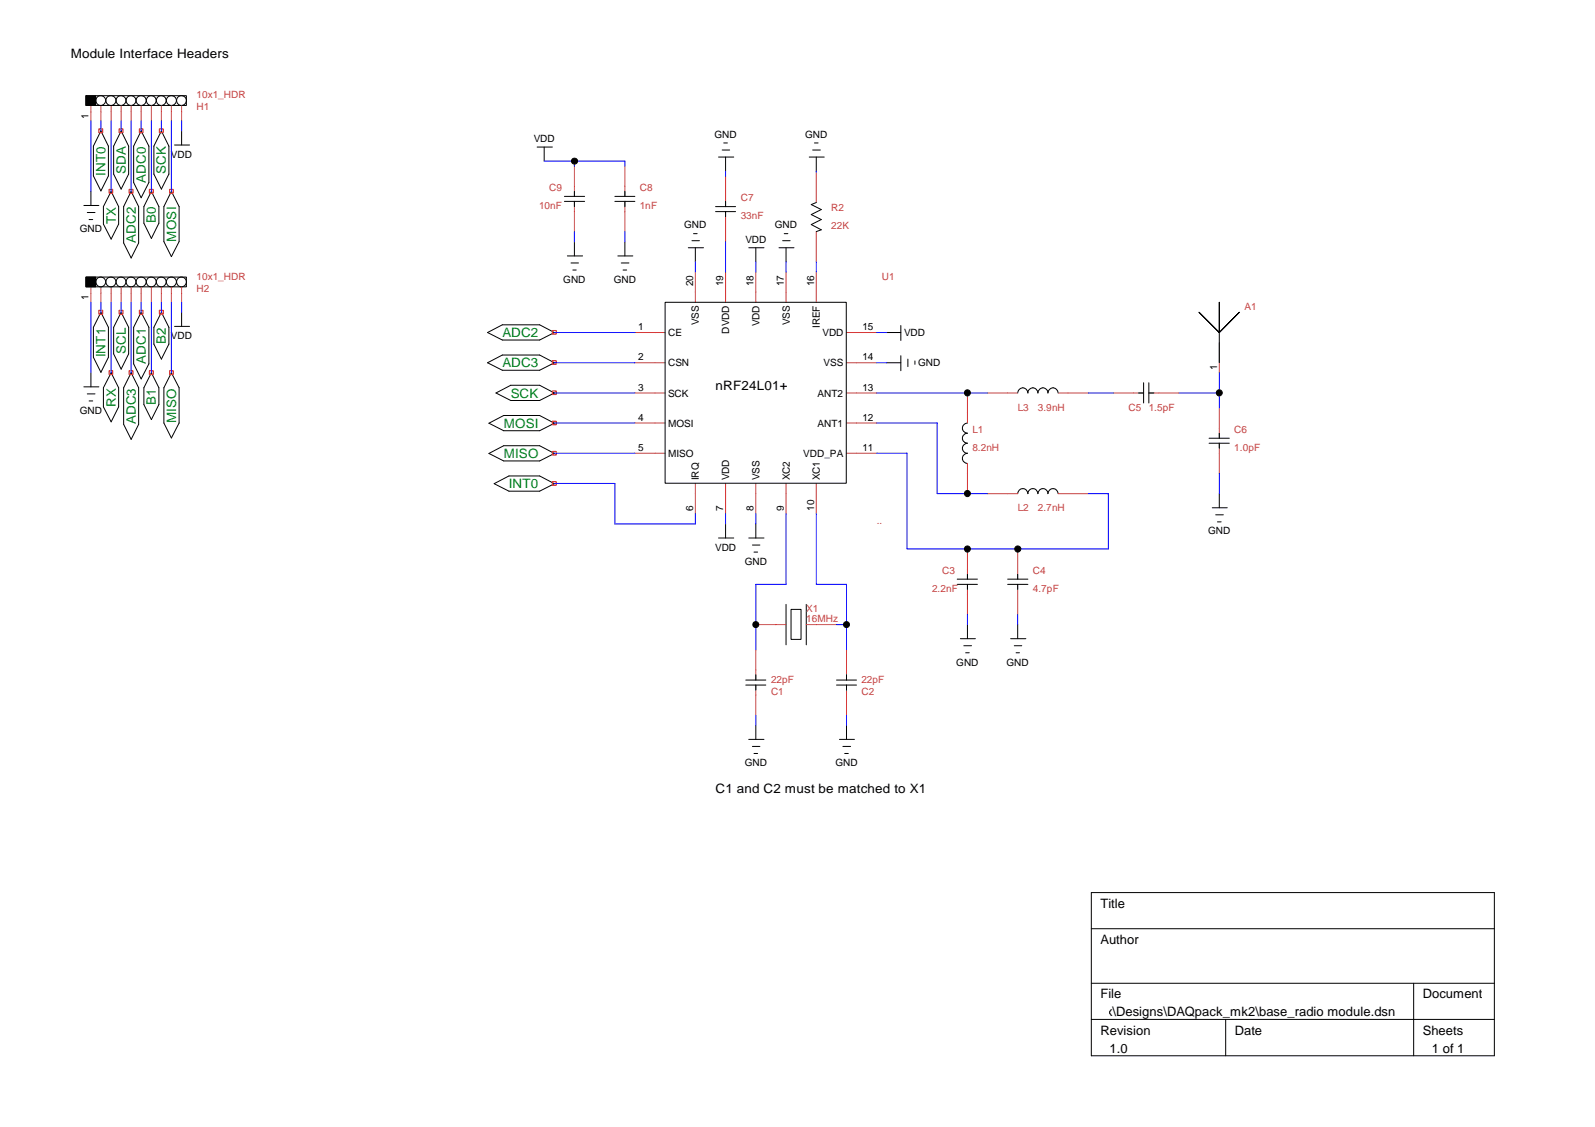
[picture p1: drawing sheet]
<svg xmlns="http://www.w3.org/2000/svg" width="297mm" height="210mm" viewBox="0 0 297 210" stroke-linecap="round" stroke-linejoin="round" font-family="sans-serif">
<g fill="none" stroke="#000" stroke-width=".19">
<path d="M16 17.8h1.8v1.8h-1.8zM16 17.8h18.7v1.8h-18.7zM15.6 38.3h2.8M16.3 39.6h1.4M16.9 35.6v2.7M18.8 24.4l1.4 2.8v5.6l-1.4 2.8-1.4-2.8v-5.6zM20.7 35.6l1.4 2.9v3.2l-1.4 2.8-1.4-2.8v-3.2zM22.6 24.4l1.4 2.8v5.2l-1.4 2.8-1.4-2.8v-5.2zM24.4 35.6l1.4 2.9v6.8l-1.4 2.7-1.4-2.7v-6.8zM26.3 24.4l1.4 2.8v6.8l-1.4 2.8-1.4-2.8v-6.8zM28.2 35.6l1.4 2.9v3.1l-1.4 2.8-1.4-2.8v-3.1zM30.1 24.4l1.4 2.8v5.2l-1.4 2.8-1.4-2.8v-5.2z"/>
<path d="M31.9 35.6l1.5 2.9v6.5l-1.5 2.8-1.4-2.8v-6.5zM32.5 27h2.8M33.8 24.4v2.6M100 27.4h2.9M101.3 27.4v2.6M105.1 36.6h3.8M105.1 37.5h3.8M107 35.6v1M107 37.5v1M114.5 36.6h3.7M114.5 37.5h3.7M116.4 35.6v1"/>
<path d="M116.4 37.5v1M133.3 38.5h3.7M133.3 39.4h3.7M133.8 29.3h2.8M134.5 27.9h1.4M134.8 26.6h.7M135.1 29.3v2.6M135.1 37.5v1M135.1 39.4v.9M150.7 29.3h2.8M151.3 27.9h1.5M151.7 26.6h.7"/>
<path d="M152 37.7l-.9 .4 1.8 .9-1.8 1 1.8 .9-1.8 .9 1.8 1-.9 .3M152 29.3v2.6M16 51.6h1.8v1.8h-1.8zM16 51.6h18.7v1.8h-18.7zM16.6 40.9h.7M18.8 58.2l1.4 2.8v5.5l-1.4 2.8-1.4-2.8v-5.5zM22.6 58.2l1.4 2.8v4.9l-1.4 2.8-1.4-2.8v-4.9zM26.3 58.2l1.4 2.8v6.8l-1.4 2.8-1.4-2.8v-6.8zM30.1 58.2l1.4 2.8v3.1l-1.4 2.8-1.4-2.8v-3.1zM33.8 58.2v2.6M105.7 47.7h2.8M106.3 49h1.4"/>
<path d="M106.7 50.3h.6M107 45v2.7M115.1 47.7h2.8M115.7 49h1.4M116 50.3h.7M116.4 45v2.7M123.9 56.3h33.7v33.7h-33.7zM128.2 46.1h2.8M128.9 44.8h1.4M129.2 43.5h.6M129.5 46.1v2.7M139.4 46.1h2.9"/>
<path d="M140.8 46.1v2.7M145.1 46.1h2.8M145.8 44.8h1.3M146 43.5h.7M146.4 46.1v2.7M15.6 72.1h2.8M16.3 73.4h1.4M16.6 74.7h.7M16.9 69.4v2.7M20.7 69.4l1.4 2.8v3.6l-1.4 2.8-1.4-2.8v-3.6zM24.4 69.4l1.4 2.8v6.8l-1.4 2.8-1.4-2.8v-6.8zM28.2 69.4l1.4 2.8v3.2l-1.4 2.7-1.4-2.7v-3.2z"/>
<path d="M31.9 69.4l1.5 2.8v6.6l-1.5 2.8-1.4-2.8v-6.6zM32.5 60.8h2.8M90.8 61.9l2.8-1.4h6.9l2.7 1.4-2.7 1.4h-6.9zM90.8 67.6l2.8-1.5h6.9l2.7 1.5-2.7 1.4h-6.9zM91.1 78.8l2.7-1.4h6.7l2.7 1.4-2.7 1.4h-6.7zM92.4 73.2l2.7-1.4h5.4l2.7 1.4-2.7 1.4h-5.4zM165.1 67.6h2.7M165.1 61.9h2.7M167.8 60.6v2.8M167.8 66.3v2.7M169.1 66.9v1.4M170.4 67.2v.7"/>
<path d="M180.2 78.8a.95 .95 0 0 0-1 .9 .95 .95 0 0 0 1 1 .93 .93 0 0 0-1 .9 .93 .93 0 0 0 1 .9 .93 .93 0 0 0-1 1 .93 .93 0 0 0 1 .9 .95 .95 0 0 0-1 1 .95 .95 0 0 0 1 .9M189.5 73.2a.95 .95 0 0 1 1-1 .95 .95 0 0 1 .9 1 .96 .96 0 0 1 .8-.9 .98 .98 0 0 1 1.1 .9 .94 .94 0 0 1 .8-1 .94 .94 0 0 1 1.1 .8v.2a.95 .95 0 0 1 .9-1 .95 .95 0 0 1 1 1M212 73.2h1M213 71.3v3.8M213.9 71.3v3.8M213.9 73.2h1M227.1 61.9l-3.8-3.7 3.8 3.7v-5.6v5.6l3.7-3.7-3.7 3.7v5.7M91.1 84.5l2.7-1.5h6.7l2.7 1.5-2.7 1.4h-6.7zM92 90.1l2.8-1.5h5.7l2.7 1.5-2.7 1.4h-5.7zM135.1 97.6v2.6M140.8 97.6v2.6M189.5 91.9a.93 .93 0 0 1 .6-.8 .93 .93 0 0 1 1.1 .3l.2 .5a.93 .93 0 0 1 1-.9 .93 .93 0 0 1 .9 .9 .93 .93 0 0 1 .9-.9 .93 .93 0 0 1 1 .9 .93 .93 0 0 1 .6-.8 .93 .93 0 0 1 1 .3l.3 .5"/>
<path d="M225.2 81.6h3.7M225.2 82.5h3.7M225.8 94.6h2.8M226.4 95.9h1.4M226.7 97.2h.7M227.1 80.7v.9M227.1 82.5v1M227.1 91.9v2.7M133.8 100.2h2.8M139.4 100.2h2.9M140.1 101.5h1.4M140.4 102.8h.7"/>
<path d="M146.4 112.6v7.5M147.3 113.5h1.9v5.6h-1.9zM150.2 112.6v7.5M178.3 107.9h3.7M178.3 108.8h3.7M178.9 119h2.7M180.2 106.9v1M180.2 108.8v1M180.2 116.3v2.7M187.7 107.9h3.7M187.7 108.8h3.7M188.2 119h2.8"/>
<path d="M189.5 106.9v1M189.5 108.8v1M189.5 116.3v2.7M138.9 126.7h3.7M138.9 127.6h3.7M139.4 137.7h2.9M140.1 139h1.4M140.8 125.7v1M140.8 127.6v.9M140.8 135.1v2.6M155.8 126.7h3.7M155.8 127.6h3.7"/>
<path d="M156.3 137.7h2.8M157 139h1.4M157.6 125.7v1M157.6 127.6v.9M157.6 135.1v2.6M179.5 120.3h1.4M179.8 121.6h.7M188.9 120.3h1.4M189.2 121.6h.7M140.4 140.3h.7M157.3 140.3h.7M203.2 166.2h75.1v30.4h-75.1z"/>
<path d="M203.2 173h75.1M203.2 183.1h75.1M203.2 189.9h75.1M228.3 189.9v6.7M263.3 183.1v13.5"/>
<circle cx="18.8" cy="18.7" r=".91"/>
<circle cx="20.7" cy="18.7" r=".93"/>
<circle cx="22.5" cy="18.7" r=".91"/>
<circle cx="24.4" cy="18.7" r=".91"/>
<circle cx="26.3" cy="18.7" r=".93"/>
<circle cx="28.2" cy="18.7" r=".91"/>
<circle cx="30" cy="18.7" r=".91"/>
<circle cx="31.9" cy="18.7" r=".93"/>
<circle cx="33.8" cy="18.7" r=".91"/>
<circle cx="107" cy="30" r=".56"/>
<circle cx="18.8" cy="52.5" r=".91"/>
<circle cx="20.7" cy="52.5" r=".93"/>
<circle cx="22.5" cy="52.5" r=".91"/>
<circle cx="24.4" cy="52.5" r=".91"/>
<circle cx="26.3" cy="52.5" r=".93"/>
<circle cx="28.2" cy="52.5" r=".91"/>
<circle cx="30" cy="52.5" r=".91"/>
<circle cx="31.9" cy="52.5" r=".93"/>
<circle cx="33.8" cy="52.5" r=".91"/>
<circle cx="180.2" cy="73.2" r=".56"/>
<circle cx="227.1" cy="73.2" r=".56"/>
<circle cx="180.2" cy="91.9" r=".56"/>
<circle cx="140.7" cy="116.3" r=".56"/>
<circle cx="157.6" cy="116.3" r=".56"/>
<circle cx="180.2" cy="102.3" r=".56"/>
<circle cx="189.5" cy="102.3" r=".57"/>
</g>
<g fill="none" stroke="#f00" stroke-width=".19">
<path d="M18.4 24h.7v.7h-.7zM20.3 35.3h.7v.7h-.7zM22.2 24h.7v.7h-.7zM24 35.3h.8v.7h-.8zM25.9 24h.7v.7h-.7zM27.8 35.3h.7v.7h-.7zM29.7 24h.7v.7h-.7zM31.6 35.3h.7v.7h-.7zM18.4 57.8h.7v.7h-.7zM22.2 57.8h.7v.7h-.7zM25.9 57.8h.7v.7h-.7zM29.7 57.8h.7v.7h-.7z"/>
<path d="M20.3 69h.7v.8h-.7zM24 69h.8v.8h-.8zM27.8 69h.7v.8h-.7zM31.6 69h.7v.8h-.7zM102.9 61.6h.7v.6h-.7zM102.9 67.2h.7v.7h-.7zM102.9 72.8h.7v.7h-.7zM102.9 78.4h.7v.7h-.7zM102.9 84.1h.7v.7h-.7zM102.9 89.7h.7v.7h-.7z"/>
</g>
<g fill="#000">
<path d="M16 17.8h1.8v1.8h-1.8z" fill-rule="evenodd"/>
<path d="M16 51.6h1.8v1.8h-1.8z" fill-rule="evenodd"/>
<circle cx="107" cy="30" r=".56"/>
<circle cx="180.2" cy="73.2" r=".56"/>
<circle cx="227.1" cy="73.2" r=".56"/>
<circle cx="180.2" cy="91.9" r=".56"/>
<circle cx="140.7" cy="116.3" r=".56"/>
<circle cx="157.6" cy="116.3" r=".56"/>
<circle cx="180.2" cy="102.3" r=".56"/>
<circle cx="189.5" cy="102.3" r=".57"/>
</g>
<g fill="none" stroke="#c04040" stroke-width=".19">
<path d="M16.9 19.7v2.8M18.8 19.7v2.8M20.7 19.7v2.8M22.6 19.7v2.8M24.4 19.7v2.8M26.3 19.7v2.8M28.2 19.7v2.8M30.1 19.7v2.8M31.9 19.7v2.8M33.8 19.7v2.8M107 30.9v5.7M107 37.5v5.6"/>
<path d="M116.4 30.9v5.7M116.4 37.5v5.6M135.1 32.9v5.6M135.1 39.4v5.6M152 32.1v5.6M16.9 53.5v2.8M18.8 53.5v2.8M20.7 53.5v2.8M22.6 53.5v2.8M24.4 53.5v2.8M26.3 53.5v2.8M28.2 53.5v2.8"/>
<path d="M30.1 53.5v2.8M31.9 53.5v2.8M33.8 53.5v2.8M129.5 50.7v5.6M135.1 50.7v5.6M140.8 50.7v5.6M146.4 50.7v5.6M152 43.1v5.7M152 50.7v5.6M118.2 61.9h5.7M118.2 67.6h5.7M118.2 73.2h5.7"/>
<path d="M118.2 78.8h5.7M157.6 61.9h5.7M157.6 67.6h5.7M157.6 73.2h5.7M157.6 78.8h5.7M180.2 73.2v5.6M183.9 73.2h5.6M197.1 73.2h5.6M207.3 73.2h5.7M213.9 73.2h5.7M227.1 63.8v5.6M227.1 76v5.6"/>
<path d="M118.2 84.4h5.7M129.5 90v5.7M135.1 90v5.7M140.8 90v5.7M146.4 90v5.7M152 90v5.7M157.6 84.4h5.7M180.2 86.3v5.6M183.9 91.9h5.6M197.1 91.9h5.6M227.1 82.5v5.7M140.8 116.3h5.6"/>
<path d="M150.2 116.3h5.6M180.2 102.2v5.7M180.2 108.8v5.7M189.5 102.2v5.7M189.5 108.8v5.7M140.8 121v5.7M140.8 127.6v5.6M157.6 121v5.7M157.6 127.6v5.6"/>
</g>
<g fill="none" stroke="#00f" stroke-width=".19">
<path d="M16.9 22.5v13.1M18.8 22.5v1.9M20.7 22.5v13.1M22.6 22.5v1.9M24.4 22.5v13.1M26.3 22.5v1.9M28.2 22.5v13.1M30.1 22.5v1.9M31.9 22.5v13.1M33.8 22.5v1.9M101.3 30h15.1v.9M107 30v.9"/>
<path d="M135.1 31.9v1M152 31.9v.2M16.9 56.3v13.1M18.8 56.3v1.9M20.7 56.3v13.1M22.6 56.3v1.9M24.4 56.3v13.1M26.3 56.3v1.9M28.2 56.3v13.1M30.1 56.3v1.9M31.9 56.3v13.1M33.8 56.3v1.9"/>
<path d="M107 43.1v1.9M116.4 43.1v1.9M129.5 48.8v1.9M135.1 45v5.7M140.8 48.8v1.9M146.4 48.8v1.9M152 48.8v1.9M103.2 73.2h15M103.2 78.8h15M103.2 67.6h15M103.2 61.9h15M163.3 73.2h20.6"/>
<path d="M163.3 78.8h11.2v13.1h9.4M163.3 67.6h1.8M163.3 61.9h1.8M202.7 73.2h4.6M219.6 73.2h7.5M227.1 69.4v6.6M103.2 84.4h15M103.2 90h11.3v7.6h15v-1.9M135.1 95.7v1.9M140.8 95.7v1.9M146.4 95.7v13.1h-5.6v12.2M152 95.7v13.1h5.6v12.2"/>
<path d="M163.3 84.4h5.6v17.8h37.5v-10.3h-3.7M227.1 88.2v3.7M155.8 116.3h1.8M180.2 114.5v1.8M189.5 114.5v1.8M140.8 133.2v1.9M157.6 133.2v1.9"/>
</g>
<g font-size="2.4">
<text x="13.2" y="10.7">Module Interface Headers</text>
<text x="133.3" y="72.6">nRF24L01+</text>
<text x="133.3" y="147.7">C1 and C2 must be matched to X1</text>
<text x="204.9" y="169.1">Title</text>
<text x="204.9" y="175.8">Author</text>
<text x="204.9" y="185.9">File</text>
<text x="265" y="185.9">Document</text>
<text x="175.9" y="189.3">C:\Users\Jack Ruby\Dropbox\Designs\DAQpack_mk2\base_radio module.dsn</text>
<text x="204.9" y="192.7">Revision</text>
<text x="206.6" y="196.1">1.0</text>
<text x="230" y="192.7">Date</text>
<text x="265" y="192.7">Sheets</text>
<text x="266.7" y="196.1">1 of 1</text>
</g>
<g font-size="2.4" fill="#008020">
<text x="19.6" y="32.8" transform="rotate(-90 19.6 32.8)">INT0</text>
<text x="23.4" y="32.4" transform="rotate(-90 23.4 32.4)">SDA</text>
<text x="27.2" y="34" transform="rotate(-90 27.2 34)">ADC0</text>
<text x="30.9" y="32.4" transform="rotate(-90 30.9 32.4)">SCK</text>
<text x="21.5" y="41.7" transform="rotate(-90 21.5 41.7)">TX</text>
<text x="29" y="41.6" transform="rotate(-90 29 41.6)">B0</text>
<text x="25.3" y="45.3" transform="rotate(-90 25.3 45.3)">ADC2</text>
<text x="32.8" y="45" transform="rotate(-90 32.8 45)">MOSI</text>
<text x="23.4" y="65.9" transform="rotate(-90 23.4 65.9)">SCL</text>
<text x="30.9" y="64.1" transform="rotate(-90 30.9 64.1)">B2</text>
<text x="93.6" y="62.8">ADC2</text>
<text x="19.6" y="66.5" transform="rotate(-90 19.6 66.5)">INT1</text>
<text x="27.2" y="67.8" transform="rotate(-90 27.2 67.8)">ADC1</text>
<text x="93.6" y="68.4">ADC3</text>
<text x="21.5" y="75.8" transform="rotate(-90 21.5 75.8)">RX</text>
<text x="29" y="75.4" transform="rotate(-90 29 75.4)">B1</text>
<text x="95.1" y="74">SCK</text>
<text x="25.3" y="79" transform="rotate(-90 25.3 79)">ADC3</text>
<text x="32.8" y="78.8" transform="rotate(-90 32.8 78.8)">MISO</text>
<text x="93.8" y="79.7">MOSI</text>
<text x="93.8" y="85.3">MISO</text>
<text x="94.8" y="90.9">INT0</text>
</g>
<g font-size="1.9">
<text x="16.5" y="22.1" transform="rotate(-90 16.5 22.1)">1</text>
<text x="31.8" y="29.4">VDD</text>
<text x="99.4" y="26.4">VDD</text>
<text x="133.1" y="25.7">GND</text>
<text x="149.9" y="25.7">GND</text>
<text x="14.9" y="43.3">GND</text>
<text x="127.4" y="42.5">GND</text>
<text x="138.8" y="45.2">VDD</text>
<text x="144.3" y="42.5">GND</text>
<text x="104.9" y="52.6">GND</text>
<text x="114.3" y="52.6">GND</text>
<text x="129.1" y="53.3" transform="rotate(-90 129.1 53.3)">20</text>
<text x="134.7" y="53.3" transform="rotate(-90 134.7 53.3)">19</text>
<text x="140.3" y="53.3" transform="rotate(-90 140.3 53.3)">18</text>
<text x="146" y="53.3" transform="rotate(-90 146 53.3)">17</text>
<text x="151.6" y="53.3" transform="rotate(-90 151.6 53.3)">16</text>
<text x="16.5" y="55.9" transform="rotate(-90 16.5 55.9)">1</text>
<text x="31.8" y="63.2">VDD</text>
<text x="118.8" y="61.5">1</text>
<text x="124.4" y="62.6">CE</text>
<text x="130.2" y="60.6" transform="rotate(-90 130.2 60.6)">VSS</text>
<text x="135.8" y="62.1" transform="rotate(-90 135.8 62.1)">DVDD</text>
<text x="141.4" y="60.8" transform="rotate(-90 141.4 60.8)">VDD</text>
<text x="147.1" y="60.6" transform="rotate(-90 147.1 60.6)">VSS</text>
<text x="152.7" y="61.1" transform="rotate(-90 152.7 61.1)">IREF</text>
<text x="153.2" y="62.6">VDD</text>
<text x="160.6" y="61.5">15</text>
<text x="168.4" y="62.6">VDD</text>
<text x="118.8" y="67.1">2</text>
<text x="124.4" y="68.2">CSN</text>
<text x="153.4" y="68.2">VSS</text>
<text x="160.6" y="67.1">14</text>
<text x="171" y="68.2">GND</text>
<text x="226.6" y="68.9" transform="rotate(-90 226.6 68.9)">1</text>
<text x="14.9" y="77">GND</text>
<text x="118.8" y="72.8">3</text>
<text x="124.4" y="73.9">SCK</text>
<text x="152.3" y="73.9">ANT2</text>
<text x="160.6" y="72.8">13</text>
<text x="118.8" y="78.4">4</text>
<text x="118.8" y="84">5</text>
<text x="124.4" y="79.5">MOSI</text>
<text x="152.3" y="79.5">ANT1</text>
<text x="160.6" y="84">11</text>
<text x="160.6" y="78.4">12</text>
<text x="124.4" y="85.1">MISO</text>
<text x="130.2" y="89.5" transform="rotate(-90 130.2 89.5)">IRQ</text>
<text x="135.8" y="89.5" transform="rotate(-90 135.8 89.5)">VDD</text>
<text x="141.4" y="89.5" transform="rotate(-90 141.4 89.5)">VSS</text>
<text x="147.1" y="89.5" transform="rotate(-90 147.1 89.5)">XC2</text>
<text x="149.6" y="85.1">VDD_PA</text>
<text x="152.7" y="89.5" transform="rotate(-90 152.7 89.5)">XC1</text>
<text x="129.1" y="95.1" transform="rotate(-90 129.1 95.1)">6</text>
<text x="134.7" y="95.1" transform="rotate(-90 134.7 95.1)">7</text>
<text x="140.3" y="95.1" transform="rotate(-90 140.3 95.1)">8</text>
<text x="146" y="95.1" transform="rotate(-90 146 95.1)">9</text>
<text x="151.6" y="95.1" transform="rotate(-90 151.6 95.1)">10</text>
<text x="225" y="99.5">GND</text>
<text x="133.2" y="102.5">VDD</text>
<text x="138.7" y="105.2">GND</text>
<text x="178.1" y="124">GND</text>
<text x="187.4" y="124">GND</text>
<text x="138.7" y="142.7">GND</text>
<text x="155.6" y="142.7">GND</text>
</g>
<g font-size="1.9" fill="#c04040">
<text x="36.6" y="20.6">H1</text>
<text x="36.6" y="18.3">10x1_HDR</text>
<text x="102.3" y="35.6">C9</text>
<text x="119.2" y="35.6">C8</text>
<text x="100.4" y="39">10nF</text>
<text x="119.2" y="39">1nF</text>
<text x="138" y="37.5">C7</text>
<text x="138" y="40.9">33nF</text>
<text x="154.8" y="39.4">R2</text>
<text x="154.8" y="42.7">22K</text>
<text x="36.6" y="52.1">10x1_HDR</text>
<text x="164.2" y="52.1">U1</text>
<text x="36.6" y="54.4">H2</text>
<text x="231.8" y="57.7">A1</text>
<text x="189.5" y="76.5">L3</text>
<text x="193.3" y="76.5">3.9nH</text>
<text x="210.2" y="76.5">C5</text>
<text x="213.9" y="76.5">1.5pF</text>
<text x="181.1" y="80.6">L1</text>
<text x="181.1" y="84">8.2nH</text>
<text x="229.9" y="80.6">C6</text>
<text x="229.9" y="84">1.0pF</text>
<text x="189.5" y="95.2">L2</text>
<text x="193.3" y="95.2">2.7nH</text>
<text x="163.3" y="97.5">..</text>
<text x="175.5" y="106.9">C3</text>
<text x="192.4" y="106.9">C4</text>
<text x="173.6" y="110.3">2.2nF</text>
<text x="192.4" y="110.3">4.7pF</text>
<text x="150.2" y="114">X1</text>
<text x="150.2" y="115.9">16MHz</text>
<text x="143.6" y="129.4">C1</text>
<text x="143.6" y="127.2">22pF</text>
<text x="160.4" y="129.4">C2</text>
<text x="160.4" y="127.2">22pF</text>
</g>
</svg>
